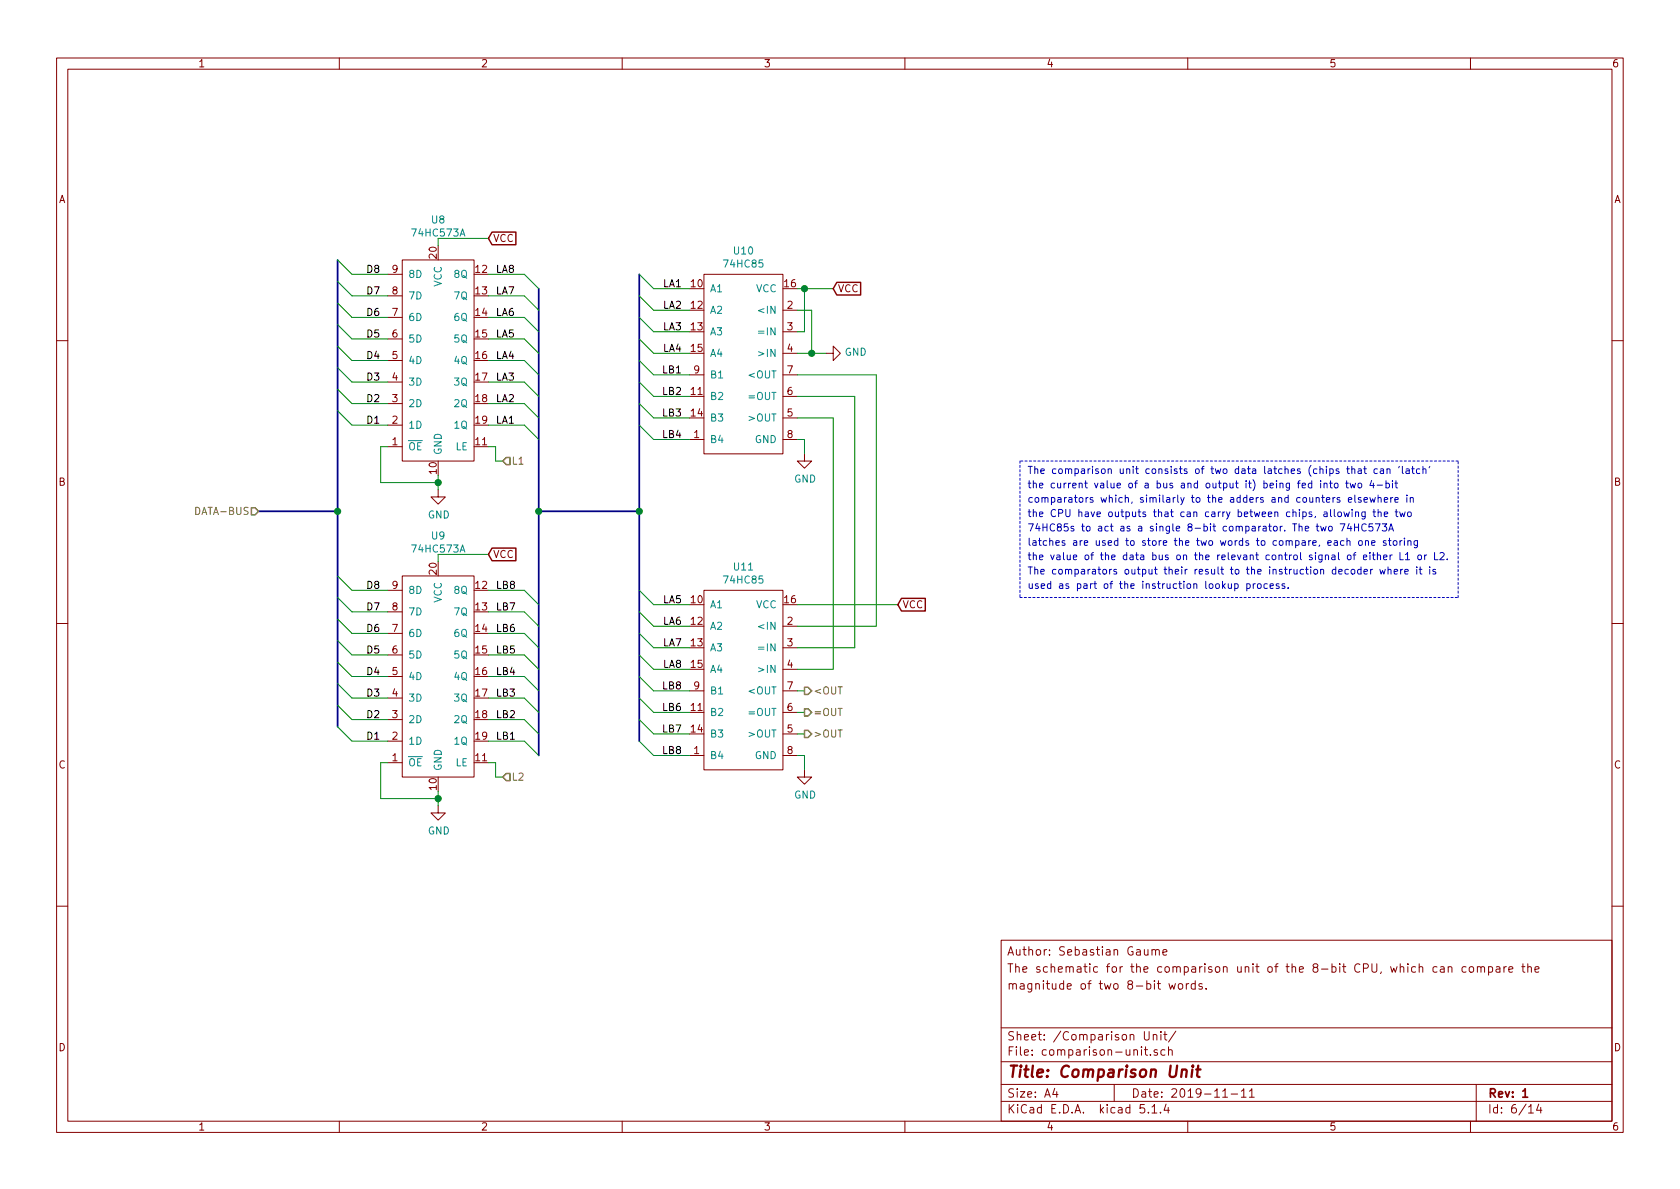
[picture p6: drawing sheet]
<svg xmlns="http://www.w3.org/2000/svg" width="297mm" height="210mm" viewBox="0 0 297 210" stroke-linecap="round" stroke-linejoin="round" font-family="sans-serif">
<g fill="none" stroke="#840000" stroke-width=".18">
<path d="M10 10.3h277v189.9h-277zM12 12.2h273v186.1h-273zM60 10.3v1.9M110 10.3v1.9M160 10.3v1.9M210 10.3v1.9M260 10.3v1.9M68.6 59.9h2.5M68.6 56.1h2.5M68.6 52.3h2.5M68.6 48.5h2.5M71.1 46h12.7v35.5h-12.7z"/>
<path d="M124.5 48.5h13.9v31.8h-13.9zM138.4 54.9h2.6M138.4 58.7h2.6M10 60.2h2M68.6 79h2.5M68.6 75.2h2.5M68.6 71.4h2.5M68.6 67.6h2.5M68.6 63.7h2.5M121.9 77.7h2.6M121.9 66.3h2.6M138.4 77.7h2.6"/>
<path d="M138.4 62.5h2.6M138.4 73.9h2.6M138.4 70.1h2.6M138.4 66.3h2.6M146 62.5h1.3v-1.3l1.3 1.3-1.3 1.2v-1.2M285 60.2h2M77.5 86.6v1.3h1.2l-1.2 1.2-1.3-1.2h1.3M142.2 80.3v1.2h1.3l-1.3 1.3-1.2-1.3h1.2M10 110.3h2M68.6 119.6h2.5M68.6 115.8h2.5M68.6 112h2.5"/>
<path d="M68.6 108.2h2.5M68.6 104.4h2.5M71.1 101.8h12.7v35.6h-12.7zM124.5 104.4h13.9v31.7h-13.9zM138.4 110.7h2.6M138.4 114.5h2.6M138.4 118.4h2.6M285 110.3h2M68.6 134.9h2.5M68.6 131.1h2.5M68.6 127.2h2.5M68.6 123.4h2.5"/>
<path d="M121.9 133.6h2.6M121.9 122.2h2.6M138.4 133.6h2.6M138.4 129.8h2.6M138.4 126h2.6M138.4 122.2h2.6M142.2 136.1v1.3h1.3l-1.3 1.3-1.2-1.3h1.2M77.5 142.5v1.3h1.2l-1.2 1.2-1.3-1.2h1.3M10 160.2h2M177 166.3h108v32h-108zM202.3 167.9l.1 .9 .4 .1 .2-.1M203 167.9v1"/>
<path d="M203.7 168l.2-.1 .4 .1v.9M203.7 167.9v1M204.3 168.1a.36 .36 0 0 1 .3-.2 .36 .36 0 0 1 .4 .2v.8M205.6 168.4l.7-.1-.1-.3-.4-.1-.2 .2 .1 .7h.5M206.7 173.9l.3 1 .3-.7 .2 .7 .3-1M208.4 174.1l.2-.2 .4 .2v.7l-.2 .1-.4-.1zM209.8 173.9v1M210.2 173.9l-.4 .3M211.3 174l-.4-.1-.3 .3 .1 .6 .2 .1 .4-.1M211.3 173.4v1.5M212.5 174l-.3-.1-.2 .2v.3l.5 .1v.3h-.5M213.3 174.8v.1"/>
<path d="M254.1 171l-.5-.1-.2 .3v.6l.2 .1h.5M254.7 171h.6v.9M255.3 171.3l-.4 .1-.3 .2 .3 .3h.4M256.1 171.1v-.1a.37 .37 0 0 1 .6 .1v.8M256.1 170.9v1M259.2 171l-.4-.1-.3 .3 .1 .7h.6M259.8 171.1l.3-.2 .4 .2 .1 .5-.2 .3h-.3l-.3-.1zM261.2 171.1l.1-.1a.37 .37 0 0 1 .5 .1v.8M261.2 170.9v1M261.8 171.1l.3-.2 .3 .1 .1 .9M263.2 171l.4-.1 .3 .3v.6l-.3 .1h-.4M263.2 170.9v1.5"/>
<path d="M264.6 171h.5l.1 .9M265.2 171.3l-.5 .1a.29 .29 0 0 0-.2 .2 .29 .29 0 0 0 .2 .3h.5M265.9 170.9v1M266.3 170.9l-.4 .3M266.8 171.4l.7-.1-.1-.3-.4-.1-.2 .2 .1 .8h.5M269.1 170.9h.5M269.3 170.4v1.3l.3 .2M270.1 171.1l.2-.2 .4 .1 .1 .9M270.1 170.4v1.5M271.4 171.4l.7-.1v-.3l-.5-.1-.2 .2 .1 .8h.6M285 160.2h2M60 198.3v1.9"/>
<path d="M110 198.3v1.9M160 198.3v1.9M177 194.8h108M177 191.8h108M177 187.8h108M177 181.8h108M186.5 192.5l-.4 1h1M186.8 193v1M197 191.8v3M201.8 185.1v.2M201.8 185.6v1M202.3 195.3h-.7l-.1 .7 .3-.1 .5 .1 .1 .2-.1 .5-.2 .1-.6-.1"/>
<path d="M202.3 182.4v1.2l.3 .3 .5-.1 .1-1.4M202.3 185.6h.6M202.5 185.1v1.3l.4 .2M203 196.7v.1M203.4 186.5v.1M203.7 195.8l.4-.5v1.5M203.7 196.8h.8M203.9 183.1l.1-.1a.37 .37 0 0 1 .5 .1v.8M203.9 182.9v1M204.6 185.7a.37 .37 0 0 0-.6 .1l.1 .2 .5 .2 .1 .1-.2 .3-.5-.1M205.2 196.7v.1M205.3 182.4v.2"/>
<path d="M205.3 182.9v1M205.8 182.9h.5M206 185.7l-.5-.1-.2 .3v.6l.2 .1 .5-.1M206 182.4v1.3l.3 .2M206.2 195.2l-.4 1.1h1M206.6 195.8v1M206.6 185.7h.1a.37 .37 0 0 1 .6 .1v.8M206.6 185.1v1.5M207.9 182.3l-1.3 2M210 198.3v1.9M216.2 193l.4-.5v1.5M216.2 194h.8"/>
<path d="M217.7 193.5h1.1M219.5 193l.4-.5v1.5M219.5 194h.8M220.9 193l.4-.5v1.5M220.9 194h.9M260 198.3v1.9M261 191.8v6.5M270.3 195.8l.4-.5v1.5M270.3 196.8h.8M272.1 195.2l-.4 1.1h.9M272.4 195.8v1"/>
</g>
<path d="M269.2 193l.5-.5v1.5M269.2 194h.9" fill="none" stroke="#840000" stroke-width=".3"/>
<path d="M209 189.3a.5 .5 0 0 1 .8 .1l-.1 1M210.8 189.1l-.1 1.3M210.9 188.4l-.1 .1 .1 .1v-.2v.2M211.5 189.1h.8M211.9 188.4l-.2 1.8v.1l.4 .1" fill="none" stroke="#840000" stroke-width=".41"/>
<path d="M180.3 81.5v24.2M257.8 81.5h-77.5M180.3 105.7h77.5M257.8 105.7v-24.2" fill="none" stroke="#0000c2" stroke-width=".18" stroke-dasharray=".4 .4"/>
<path d="M59.7 46v82.5M95.2 51v82.6M113 48.5v82.6M45.7 90.4h14M95.2 90.4h17.8" fill="none" stroke="#000084" stroke-width=".3"/>
<g fill="none" stroke="#008400" stroke-width=".18">
<path d="M59.7 57.4l2.5 2.5h6.4M59.7 53.6l2.5 2.5h6.4M59.7 49.8l2.5 2.5h6.4M59.7 46l2.5 2.5h6.4M86.4 42.2h-8.9v1.2M86.4 59.9h6.3l2.5 2.6M86.4 56.1h6.3l2.5 2.6M86.4 52.3h6.3l2.5 2.6M86.4 48.5h6.3l2.5 2.5M113 59.9l2.6 2.6h6.3M113 56.1l2.6 2.6h6.3M113 52.3l2.6 2.6h6.3"/>
<path d="M113 48.5l2.6 2.5h6.3M141 54.9h2.5v7.6M141 51h6.3M142.2 51v7.7h-1.2M59.7 65l2.5 2.6h6.4M59.7 61.2l2.5 2.5h6.4M59.7 68.8l2.5 2.6h6.4M59.7 72.6l2.5 2.6h6.4M68.6 79h-1.3v6.3h10.2M86.4 79h1.2v2.5h1.3M86.4 67.6h6.3l2.5 2.5M86.4 63.7h6.3l2.5 2.6"/>
<path d="M86.4 71.4h6.3l2.5 2.5M86.4 75.2h6.3l2.5 2.5M113 67.6l2.6 2.5h6.3M113 71.4l2.6 2.5h6.3M113 75.2l2.6 2.5h6.3M113 63.7l2.6 2.6h6.3M141 70.1h10.1v44.4h-10.1M141 73.9h6.3v44.5h-6.3M141 66.3h13.9v44.4h-13.9M141 77.7h1.2v2.6M141 62.5h5M77.5 84.1v2.5"/>
<path d="M86.4 98h-8.9v1.3M59.7 101.8l2.5 2.6h6.4M59.7 105.7l2.5 2.5h6.4M59.7 109.5l2.5 2.5h6.4M59.7 113.3l2.5 2.5h6.4M59.7 117.1l2.5 2.5h6.4M86.4 104.4h6.3l2.5 2.5M86.4 108.2h6.3l2.5 2.5M86.4 112h6.3l2.5 2.5M86.4 115.8h6.3l2.5 2.6M86.4 119.6h6.3l2.5 2.6M113 115.8l2.6 2.6h6.3"/>
<path d="M113 119.6l2.6 2.6h6.3M113 112l2.6 2.5h6.3M113 108.2l2.6 2.5h6.3M113 104.4l2.6 2.5h6.3M141 106.9h17.7M59.7 124.7l2.5 2.5h6.4M59.7 128.5l2.5 2.6h6.4M59.7 120.9l2.5 2.5h6.4M68.6 134.9h-1.3v6.3h10.2M77.5 139.9v2.6M86.4 127.2h6.3l2.5 2.6M86.4 134.9h1.2v2.5h1.3"/>
<path d="M86.4 131.1h6.3l2.5 2.5M86.4 123.4h6.3l2.5 2.6M113 131.1l2.6 2.5h6.3M113 127.2l2.6 2.6h6.3M113 123.4l2.6 2.6h6.3M141 133.6h1.2v2.5M141 129.8h1.2M141 126h1.2M141 122.2h1.2"/>
</g>
<path d="M44.4 89.8h.7l.6 .6-.6 .7h-.7zM88.9 81.5l.6-.6h.7v1.3h-.7zM89.5 136.8h.7v1.2h-.7l-.6-.6zM142.2 121.5h.7l.6 .7-.6 .6h-.7zM142.2 125.3h.7l.6 .7-.6 .6h-.7zM142.2 129.2h.7l.6 .6-.6 .6h-.7z" fill="none" stroke="#848400" stroke-width=".25"/>
<path d="M87 41h4.2v2.3h-4.2l-.6-1.1zM148 49.9h4.2v2.3h-4.2l-.7-1.2zM87 96.9h4.2v2.3h-4.2l-.6-1.2zM159.4 105.8h4.2v2.2h-4.2l-.7-1.1z" fill="none" stroke="#840000" stroke-width=".25"/>
<g fill="none" stroke="#0000c2" stroke-width=".18">
<path d="M231.9 85.5l-.3-.1-.3 .3 .1 .5h.5M231.9 85v1.3M232.7 93.1h.5M232.9 92.6v1.1l.3 .2M233.5 85v.1M233.5 93.1l.3 .8 .2-.6 .2 .6 .3-.8M233.5 85.4v.9M234.1 85.6l.2-.2 .3 .1v.8M234.1 85.4v.9M234.9 93.2l.2-.1 .4 .1 .1 .5-.2 .1-.3 .1-.2-.1zM235.1 85.4h.5M235.3 85v1.1l.3 .2"/>
<path d="M235.9 90.1v1.1l.2 .2M235.9 95.7h.5l.1 .7M236 85.5l.3-.1 .2 .2v.6l-.3 .1-.3-.3zM236.5 95.9l-.5 .1-.1 .1v.3h.6M236.6 90.6l.2-.1 .3 .1 .1 .5-.1 .2-.3 .1-.2-.2zM236.9 88h-.3l-.2 .2 .1 .1 .4 .2v.3h-.5M237 92.6h.8l-.5 1.3M237.6 90.5l.2 .9 .3-.7 .2 .7 .3-.9M237.6 95.7l-.3-.1-.3 .2 .1 .6h.5M237.9 85.4h.5M238.1 85v1.1l.3 .2M238.1 82.9h.5"/>
<path d="M238.2 95.7l.1-.1 .3 .1 .1 .7M238.2 95.2v1.2M238.3 82.5v1.1l.3 .1M238.4 88.4l.6-.1-.1-.3h-.3l-.2 .2 .1 .6h.4M238.5 92.6l-.3 .9h.8M238.7 85.4l.2 .9 .3-.6 .2 .6 .3-.9M238.8 93.1v.8M239 83l.2-.1 .3 .1v.7M239 82.5v1.2M239.1 90.1v.1M239.1 90.5v.9M239.2 98.1h.5"/>
<path d="M239.5 92.6v1.3M239.5 93.2h.7M239.5 87.5v1.1l.2 .2M239.7 90.6l.2-.1 .3 .1v.8M239.7 90.5v.9M239.7 97.7l-.3 .2v1.1M240.2 83h.4l.1 .7M240.2 85.5l.3-.1 .3 .3-.2 .5-.3 .1-.1-.1zM240.2 92.6v1.3M240.3 95.7l.3-.1 .2 .1v.7h-.3l-.3-.2zM240.6 88h-.3l-.1 .2v.1l.4 .2v.3h-.4M240.7 83.2l-.4 .1-.2 .1 .1 .3h.5"/>
<path d="M241.1 98.5l.6-.1-.1-.2-.4-.1-.1 .2v.6h.5M241.1 82.9h.5M241.2 88.4l.6-.1-.1-.3h-.3l-.2 .2v.6h.5M241.3 82.5v1.1l.3 .1M241.4 90.5v1l-.3 .3-.3-.1M241.4 90.6l-.4-.1-.2 .2 .1 .6h.5M241.4 95.7l.2-.1 .3 .1 .1 .7M241.4 95.6v.8M241.6 92.8a.51 .51 0 0 0-.7 0 .51 .51 0 0 0-.1 .6 .46 .46 0 0 0 .2 .5 .46 .46 0 0 0 .6-.1M242.2 88l.2 .8 .3-.6 .2 .6 .3-.8M242.2 97.7v.1M242.2 98.1v.9"/>
<path d="M242.5 85l-.3 .8h.8M242.5 96l.6-.1v-.2l-.4-.1-.2 .2 .1 .6h.5M242.6 98.1h.5M242.7 92.6h-.6l-.1 .6 .2-.1 .4 .1 .1 .6-.2 .1-.5-.1M242.7 90.5h.5M242.8 97.7v1.1l.3 .2M242.8 85.4v.9M242.9 90.1v1.1l.3 .2M243.2 92.6h.8l-.5 1.3M243.5 85.8h.9M243.5 83l-.3-.1-.3 .2 .2 .6h.4M243.5 98.3l.2-.2 .3 .1 .1 .8"/>
<path d="M243.5 97.7v1.3M243.7 88.1l.1-.1h.3l.1 .8M243.7 90.6l.1-.1 .3 .1 .1 .8M243.7 87.5v1.3M243.7 90.1v1.3M244.1 83h.5v.7M244.4 92.6h.8l-.4 .5 .3 .1 .1 .5-.3 .2-.5-.1M244.6 83.2l-.4 .1-.2 .1 .2 .3h.4M244.6 98.5l.6-.1v-.2l-.4-.1-.2 .2 .1 .6h.5M244.8 88.4l.6-.1-.1-.3h-.4l-.1 .2v.6h.5M244.8 90.9l.6-.1-.1-.2-.4-.1-.1 .2v.6h.5M245.1 85.5l.3-.1 .3 .3-.2 .5h-.4"/>
<path d="M245.1 95.7l-.3-.1-.2 .2v.2l.5 .1v.3h-.5M245.1 85v1.3M245.2 83l.2-.1 .3 .1 .1 .7M245.2 82.9v.8M245.5 95.6h.4M245.5 93.9l.4-1.3 .5 1.3M245.7 95.2v1.1l.2 .1M245.7 93.5h.6M245.8 98.1v.9M245.9 88v.8M246.2 98.1l-.4 .3M246.2 85v.1"/>
<path d="M246.2 85.4v.9M246.3 88l-.4 .2M246.4 95.7l.2-.1 .3 .1 .1 .5-.1 .2h-.3l-.2-.1zM246.6 88.4l.6-.1v-.3h-.4l-.2 .2 .1 .6h.5M246.6 85.4h.5M246.7 90.5h.5M246.8 85v1.1l.3 .2M246.9 90.1v1.1l.3 .2M247.4 82.5l-.1 .2M247.5 90.5l.2 .9 .3-.7 .2 .7 .2-.9M247.5 97.7v1.3h.6M247.5 95.6v.8"/>
<path d="M247.9 95.6l-.4 .2M248 82.5v1.1l.1 .1M248.3 95.2v.1M248.3 95.6v.8M248.5 98.1l.4-.4v1.3M248.5 99h.7M248.6 83h.5l.1 .7M248.7 87.5v.2M248.7 88v.8M248.9 90.6l.2-.1 .4 .1v.5l-.1 .2-.3 .1-.2-.2zM248.9 95.7l.2-.1 .3 .1 .1 .7M248.9 95.6v.8"/>
<path d="M249.2 83.2l-.5 .1-.1 .1v.3h.6M249.4 88.1l.1-.1h.3l.1 .8M249.4 88v.8M249.6 82.9h.5M249.8 82.5v1.1l.3 .1M250.6 95.6v1l-.2 .3-.3-.1M250.6 95.7l-.3-.1-.3 .2 .1 .6h.5M250.8 98.2l.3-.1 .2 .2-.1 .6-.3 .1-.2-.3zM251 83l-.3-.1-.3 .2 .1 .6h.5M251.6 83l.2-.1 .3 .1v.7M251.6 82.5v1.2M251.9 98.1v.9"/>
<path d="M252.2 98.1l-.3 .3M252.8 82.5l-.1 .2M253.6 97.7v1.3h.7M254.6 97.8l.5-.1 .2 .4-.7 .9h.7M255.9 98.9v.1M218.3 103.3l.4-.1 .2 .2-.1 .6h-.5M218.3 103.2v1.3M220.4 103.3l.4-.1 .3 .2-.2 .6h-.5M220.4 103.2v1.3M221.6 103.2v.9M221.9 103.2l-.3 .2M222.4 103.3l.3-.1 .3 .2-.1 .6-.3 .1-.2-.2z"/>
<path d="M224.1 103.3l-.4-.1-.2 .2 .1 .6h.5M224.6 103.6l.5-.1v-.2l-.4-.1-.1 .2v.6h.5M226.1 103.3l-.3-.1-.2 .2 .1 .2 .4 .1v.3h-.5M227.2 103.3l-.4-.1-.1 .2v.2l.5 .1v.3h-.5M227.8 103.9v.2M239 100.7h.3l.2 .2v.4l-.2 .2h-.3l-.1-.2zM240.6 100.7h-.3l-.3 .2 .2 .6h.4M240.6 100.2v1.3M241.2 101.1l.6-.1-.1-.3h-.3l-.2 .2v.6h.5M242.3 100.7v.8M242.7 100.7h-.3l-.1 .2M244 100.7l.2 .8 .2-.6 .3 .6 .2-.8"/>
<path d="M245.4 100.8l.2-.1h.3v.8M245.4 100.2v1.3M246.5 101.1l.6-.1-.1-.3h-.3l-.2 .2 .1 .6h.4M247.6 100.7v.8M248 100.7l-.4 .2M248.4 101.1l.6-.1-.1-.3h-.3l-.2 .2v.6h.5M250.5 100.2v.2M250.5 100.7v.8M250.9 100.7h.5M251.1 100.2v1.1l.3 .2M252.8 100.2v.2M252.8 100.7v.8"/>
<path d="M253.8 100.7h-.3l-.2 .2 .1 .1 .4 .2v.3h-.5"/>
</g>
<g fill="#008400" stroke="#008400" stroke-width=".25">
<circle cx="95.3" cy="90.4" r=".51"/>
<circle cx="77.5" cy="85.3" r=".51"/>
<circle cx="77.5" cy="141.2" r=".51"/>
<circle cx="113" cy="90.4" r=".51"/>
<circle cx="142.2" cy="51" r=".51"/>
<circle cx="143.5" cy="62.5" r=".51"/>
<circle cx="59.7" cy="90.4" r=".51"/>
</g>
<text font-size="2.8" fill="#840000" x="178" y="190.5">Title: Comparison Unit</text>
<g font-size="2.1" fill="#840000">
<text x="178" y="172">The schematic for the comparison unit of the 8-bit CPU, which can compare the</text>
<text x="178" y="169">Author: Sebastian Gaume</text>
<text x="178" y="175">magnitude of two 8-bit words.</text>
<text x="178" y="184">Sheet: /Comparison Unit/</text>
<text x="178" y="186.7">File: comparison-unit.sch</text>
<text x="178" y="196.9">KiCad E.D.A. kicad 5.1.4</text>
<text x="178" y="194.1">Size: A4</text>
<text x="200" y="194.1">Date: 2019-11-11</text>
<text x="263" y="194.1">Rev: 1</text>
<text x="263" y="196.9">Id: 6/14</text>
</g>
<g font-size="1.8" fill="#840000">
<text x="35" y="11.9">1</text>
<text x="85" y="11.9">2</text>
<text x="135" y="11.9">3</text>
<text x="185" y="11.9">4</text>
<text x="235" y="11.9">5</text>
<text x="285" y="11.9">6</text>
<text x="10.4" y="35.9">A</text>
<text x="285.4" y="35.9">A</text>
<text x="77.2" y="45.7" transform="rotate(-90 77.2 45.7)">20</text>
<text x="87.1" y="42.8">VCC</text>
<text x="69.4" y="52.1">8</text>
<text x="69.4" y="48.3">9</text>
<text x="84.1" y="48.3">12</text>
<text x="84.1" y="52.1">13</text>
<text x="122.2" y="50.8">10</text>
<text x="138.7" y="50.8">16</text>
<text x="148.1" y="51.7">VCC</text>
<text x="69.4" y="59.7">6</text>
<text x="69.4" y="55.9">7</text>
<text x="84.1" y="55.9">14</text>
<text x="84.1" y="59.7">15</text>
<text x="122.2" y="54.6">12</text>
<text x="122.2" y="58.4">13</text>
<text x="139.2" y="54.6">2</text>
<text x="139.2" y="58.4">3</text>
<text x="69.4" y="63.5">5</text>
<text x="84.1" y="63.5">16</text>
<text x="122.2" y="62.2">15</text>
<text x="139.2" y="62.2">4</text>
<text x="69.4" y="71.1">3</text>
<text x="69.4" y="67.3">4</text>
<text x="84.1" y="67.3">17</text>
<text x="84.1" y="71.1">18</text>
<text x="122.2" y="69.8">11</text>
<text x="122.7" y="66">9</text>
<text x="139.2" y="69.8">6</text>
<text x="139.2" y="66">7</text>
<text x="69.4" y="74.9">2</text>
<text x="84.1" y="74.9">19</text>
<text x="122.2" y="73.7">14</text>
<text x="122.7" y="77.5">1</text>
<text x="139.2" y="73.7">5</text>
<text x="139.2" y="77.5">8</text>
<text x="69.4" y="78.7">1</text>
<text x="77.2" y="83.8" transform="rotate(-90 77.2 83.8)">10</text>
<text x="84.1" y="78.7">11</text>
<text x="10.4" y="85.9">B</text>
<text x="285.4" y="85.9">B</text>
<text x="77.2" y="101.5" transform="rotate(-90 77.2 101.5)">20</text>
<text x="87.1" y="98.7">VCC</text>
<text x="69.4" y="107.9">8</text>
<text x="69.4" y="104.1">9</text>
<text x="84.1" y="104.1">12</text>
<text x="84.1" y="107.9">13</text>
<text x="122.2" y="106.7">10</text>
<text x="138.7" y="106.7">16</text>
<text x="159.5" y="107.6">VCC</text>
<text x="69.4" y="111.8">7</text>
<text x="84.1" y="111.8">14</text>
<text x="122.2" y="110.5">12</text>
<text x="139.2" y="110.5">2</text>
<text x="69.4" y="119.4">5</text>
<text x="69.4" y="115.6">6</text>
<text x="84.1" y="115.6">15</text>
<text x="84.1" y="119.4">16</text>
<text x="122.2" y="114.3">13</text>
<text x="122.2" y="118.1">15</text>
<text x="139.2" y="114.3">3</text>
<text x="139.2" y="118.1">4</text>
<text x="69.4" y="123.2">4</text>
<text x="84.1" y="123.2">17</text>
<text x="122.2" y="125.7">11</text>
<text x="122.7" y="121.9">9</text>
<text x="139.2" y="125.7">6</text>
<text x="139.2" y="121.9">7</text>
<text x="69.4" y="130.8">2</text>
<text x="69.4" y="127">3</text>
<text x="84.1" y="127">18</text>
<text x="84.1" y="130.8">19</text>
<text x="122.2" y="129.5">14</text>
<text x="139.2" y="129.5">5</text>
<text x="10.4" y="135.9">C</text>
<text x="69.4" y="134.6">1</text>
<text x="84.1" y="134.6">11</text>
<text x="122.7" y="133.3">1</text>
<text x="139.2" y="133.3">8</text>
<text x="285.4" y="135.9">C</text>
<text x="77.2" y="139.6" transform="rotate(-90 77.2 139.6)">10</text>
<text x="10.4" y="185.9">D</text>
<text x="285.4" y="185.9">D</text>
<text x="35" y="199.9">1</text>
<text x="85" y="199.9">2</text>
<text x="135" y="199.9">3</text>
<text x="185" y="199.9">4</text>
<text x="235" y="199.9">5</text>
<text x="285" y="199.9">6</text>
</g>
<g font-size="1.8" fill="#008484">
<text x="73.1" y="41.8">74HC573A</text>
<text x="76.4" y="39.5">U8</text>
<text x="128.2" y="47.3">74HC85</text>
<text x="129.8" y="45">U10</text>
<text x="72.1" y="53">7D</text>
<text x="72.1" y="49.1">8D</text>
<text x="78.1" y="50.7" transform="rotate(-90 78.1 50.7)">VCC</text>
<text x="80.4" y="49.1">8Q</text>
<text x="80.4" y="53">7Q</text>
<text x="125.5" y="51.7">A1</text>
<text x="133.7" y="51.7">VCC</text>
<text x="72.1" y="56.8">6D</text>
<text x="80.4" y="56.8">6Q</text>
<text x="125.5" y="55.5">A2</text>
<text x="125.5" y="59.3">A3</text>
<text x="134.6" y="55.5">&lt;IN</text>
<text x="134.6" y="59.3">=IN</text>
<text x="72.1" y="64.4">4D</text>
<text x="72.1" y="60.6">5D</text>
<text x="80.4" y="60.6">5Q</text>
<text x="80.4" y="64.4">4Q</text>
<text x="125.5" y="63.1">A4</text>
<text x="134.6" y="63.1">&gt;IN</text>
<text x="149.4" y="62.9">GND</text>
<text x="72.1" y="68.2">3D</text>
<text x="80.4" y="68.2">3Q</text>
<text x="125.5" y="70.7">B2</text>
<text x="125.5" y="66.9">B1</text>
<text x="132.6" y="70.7">=OUT</text>
<text x="132.6" y="66.9">&lt;OUT</text>
<text x="72.1" y="75.8">1D</text>
<text x="72.1" y="72">2D</text>
<text x="80.4" y="72">2Q</text>
<text x="80.4" y="75.8">1Q</text>
<text x="125.5" y="74.5">B3</text>
<text x="132.6" y="74.5">&gt;OUT</text>
<text x="72.1" y="79.6">OE</text>
<text x="78.1" y="80.5" transform="rotate(-90 78.1 80.5)">GND</text>
<text x="80.5" y="79.6">LE</text>
<text x="125.5" y="78.4">B4</text>
<text x="133.5" y="78.4">GND</text>
<text x="140.4" y="85.3">GND</text>
<text x="75.6" y="91.7">GND</text>
<text x="76.4" y="95.4">U9</text>
<text x="73.1" y="97.7">74HC573A</text>
<text x="129.8" y="100.9">U11</text>
<text x="72.1" y="105">8D</text>
<text x="78.1" y="106.6" transform="rotate(-90 78.1 106.6)">VCC</text>
<text x="80.4" y="105">8Q</text>
<text x="125.5" y="107.6">A1</text>
<text x="128.2" y="103.2">74HC85</text>
<text x="133.7" y="107.6">VCC</text>
<text x="72.1" y="112.6">6D</text>
<text x="72.1" y="108.8">7D</text>
<text x="80.4" y="108.8">7Q</text>
<text x="80.4" y="112.6">6Q</text>
<text x="125.5" y="111.4">A2</text>
<text x="134.6" y="111.4">&lt;IN</text>
<text x="72.1" y="116.5">5D</text>
<text x="80.4" y="116.5">5Q</text>
<text x="125.5" y="115.2">A3</text>
<text x="125.5" y="119">A4</text>
<text x="134.6" y="115.2">=IN</text>
<text x="134.6" y="119">&gt;IN</text>
<text x="72.1" y="124.1">3D</text>
<text x="72.1" y="120.3">4D</text>
<text x="80.4" y="120.3">4Q</text>
<text x="80.4" y="124.1">3Q</text>
<text x="125.5" y="122.8">B1</text>
<text x="132.6" y="122.8">&lt;OUT</text>
<text x="72.1" y="131.7">1D</text>
<text x="72.1" y="127.9">2D</text>
<text x="80.4" y="127.9">2Q</text>
<text x="80.4" y="131.7">1Q</text>
<text x="125.5" y="126.6">B2</text>
<text x="125.5" y="130.4">B3</text>
<text x="132.6" y="130.4">&gt;OUT</text>
<text x="132.6" y="126.6">=OUT</text>
<text x="72.1" y="135.5">OE</text>
<text x="78.1" y="136.4" transform="rotate(-90 78.1 136.4)">GND</text>
<text x="80.5" y="135.5">LE</text>
<text x="125.5" y="134.2">B4</text>
<text x="133.5" y="134.2">GND</text>
<text x="140.4" y="141.2">GND</text>
<text x="75.6" y="147.6">GND</text>
</g>
<g font-size="1.8">
<text x="65" y="52.1">D7</text>
<text x="65" y="48.3">D8</text>
<text x="87.6" y="52.1">LA7</text>
<text x="87.6" y="48.3">LA8</text>
<text x="117.3" y="50.8">LA1</text>
<text x="65" y="59.7">D5</text>
<text x="65" y="55.9">D6</text>
<text x="87.6" y="59.7">LA5</text>
<text x="87.6" y="55.9">LA6</text>
<text x="117.3" y="54.6">LA2</text>
<text x="117.3" y="58.4">LA3</text>
<text x="65" y="63.5">D4</text>
<text x="87.6" y="63.5">LA4</text>
<text x="117.3" y="62.2">LA4</text>
<text x="65" y="67.3">D3</text>
<text x="65" y="71.1">D2</text>
<text x="87.6" y="67.3">LA3</text>
<text x="87.6" y="71.1">LA2</text>
<text x="117.3" y="66">LB1</text>
<text x="117.3" y="69.8">LB2</text>
<text x="65" y="74.9">D1</text>
<text x="87.6" y="74.9">LA1</text>
<text x="117.3" y="73.7">LB3</text>
<text x="117.3" y="77.5">LB4</text>
<text x="65" y="104.1">D8</text>
<text x="65" y="107.9">D7</text>
<text x="87.6" y="104.1">LB8</text>
<text x="87.6" y="107.9">LB7</text>
<text x="117.3" y="106.7">LA5</text>
<text x="65" y="111.8">D6</text>
<text x="87.6" y="111.8">LB6</text>
<text x="117.3" y="110.5">LA6</text>
<text x="65" y="115.6">D5</text>
<text x="65" y="119.4">D4</text>
<text x="87.6" y="115.6">LB5</text>
<text x="87.6" y="119.4">LB4</text>
<text x="117.3" y="118.1">LA8</text>
<text x="117.3" y="114.3">LA7</text>
<text x="65" y="123.2">D3</text>
<text x="87.6" y="123.2">LB3</text>
<text x="117.3" y="125.7">LB6</text>
<text x="117.3" y="121.9">LB8</text>
<text x="65" y="127">D2</text>
<text x="65" y="130.8">D1</text>
<text x="87.6" y="127">LB2</text>
<text x="87.6" y="130.8">LB1</text>
<text x="117.3" y="129.5">LB7</text>
<text x="117.3" y="133.3">LB8</text>
</g>
<g font-size="1.8" fill="#848400">
<text x="90.4" y="82.2">L1</text>
<text x="35" y="91.1">DATA-BUS</text>
<text x="143.8" y="122.8">&lt;OUT</text>
<text x="143.8" y="126.6">=OUT</text>
<text x="143.8" y="130.4">&gt;OUT</text>
<text x="90.4" y="138">L2</text>
</g>
<g font-size="1.8" fill="#0000c2">
<text x="181.6" y="83.8">The comparison unit consists of two data latches (chips that can 'latch'</text>
<text x="181.6" y="86.4">the current value of a bus and output it) being fed into two 4-bit</text>
<text x="181.6" y="88.9">comparators which, similarly to the adders and counters elsewhere in</text>
<text x="181.6" y="91.4">the CPU have outputs that can carry between chips, allowing the two</text>
<text x="181.6" y="94">74HC85s to act as a single 8-bit comparator. The two 74HC573A</text>
<text x="181.6" y="96.5">latches are used to store the two words to compare, each one storing</text>
<text x="181.6" y="99.1">the value of the data bus on the relevant control signal of either L1 or L2.</text>
<text x="181.6" y="101.6">The comparators output their result to the instruction decoder where it is</text>
<text x="181.6" y="104.1">used as part of the instruction lookup process.</text>
</g>
</svg>
